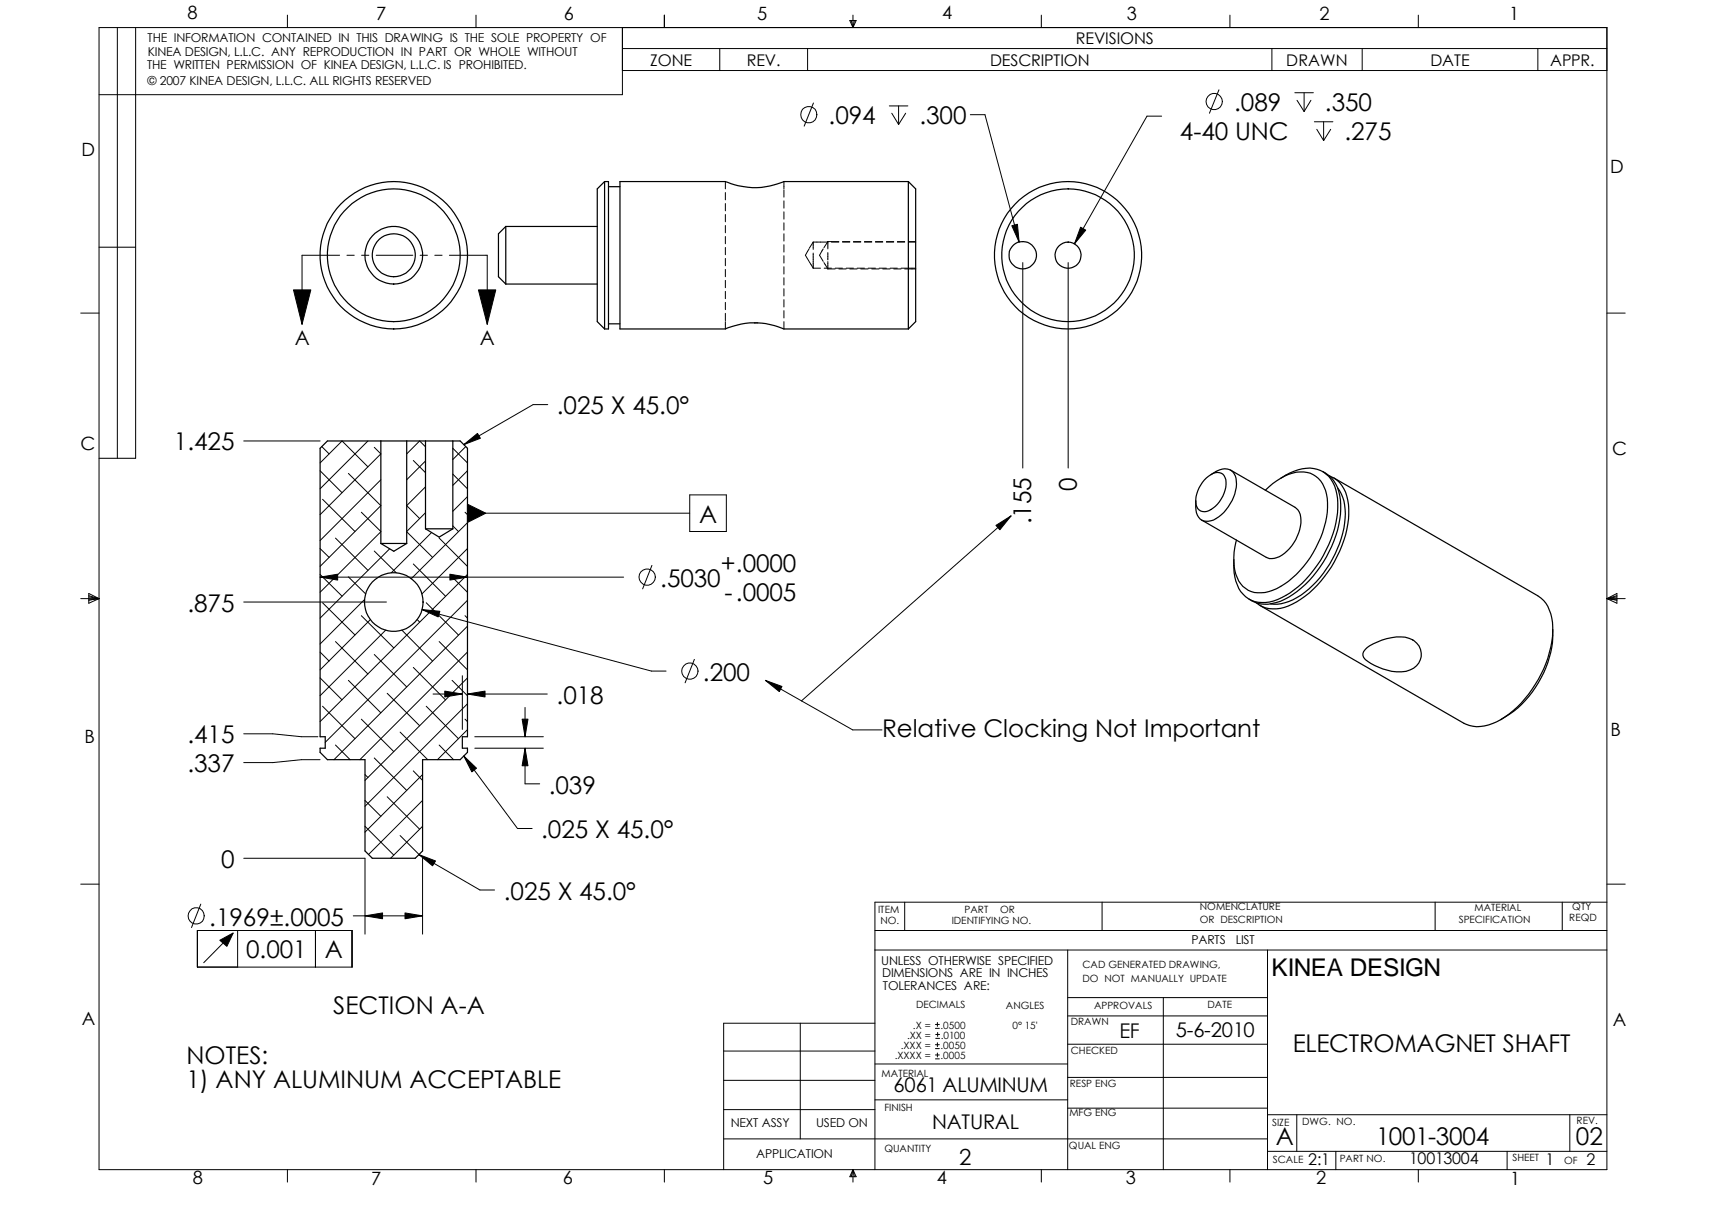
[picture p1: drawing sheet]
<svg xmlns="http://www.w3.org/2000/svg" width="297mm" height="210mm" viewBox="0 0 297 210" stroke-linecap="round" stroke-linejoin="round" font-family="sans-serif">
<g fill="none" stroke="#000" stroke-width=".17">
<path d="M17.2 4.8h261.6v198.1h-261.6zM20.4 4.8v74.7M23.5 4.8v74.7h-6.3M49.9 2.6v2.2M82.6 2.6v2.2M108 4.8v11.6h-90.8M108 12.2h170.8M108 8.4h170.8M115.3 2.6v2.2M124.9 8.4v3.8M140.1 8.4v3.8M141.1 17.9l-1.6 4"/>
<path d="M147.4 3.6h1.1l-.5 1.2zM147.7 3.6l.3 1.2M148 2.6v2.2M148.2 3.6l-.2 1.2M154.3 18.4h3.2M154.7 19.6l1.2 2M155.9 18.4v3.2M157.1 19.6l-1.2 2M168.4 19.9h2.5l5.9 22.1M180.7 2.6v2.2M211.5 15.6l-1.7 4M213.4 2.6v2.2"/>
<path d="M220.7 8.4v3.8M224.7 16.1h3.2M225 17.4l1.3 1.9M226.3 16.1v3.2M227.5 17.4l-1.2 1.9M236.3 8.4v3.8M246.1 2.6v2.2M266.8 8.4v3.8M125.9 31.5v1.3M125.9 33.4v1.3M125.9 35.3v1.3M125.9 37.2v1.3"/>
<path d="M125.9 39.1v1.3M136 31.5v1.3M136 32.9v1.3M136 34.8v1.3M136 36.7v1.3M136 38.7v1.2M175.6 39.2l.9-.3 .3 3.1zM187.5 39.4l.9 .5-2 2.4zM201.5 20.2h-2.5l-12.6 22.1M228 21.1h3.3M228.5 22.4l1.2 2M229.7 21.1v3.3"/>
<path d="M230.9 22.4l-1.2 2M14 54.3h3.2M17.2 42.9h6.3M50.9 50.3h3l-1.5 6zM58.9 44.3h-6.5v12M60.2 44.3h1.3M62.7 44.3h1.3M65.3 44.3h6.3M72.9 44.3h1.3M75.4 44.3h1.3M78 44.3h6.5v12M83 50.3h3l-1.5 6z"/>
<path d="M125.9 41v1.3M125.9 42.9v1.3M125.9 44.8v1.3M125.9 46.7v1.3M125.9 48.6v1.3M125.9 50.5v1.3M125.9 52.5v1.2M125.9 54.4v1.2M125.9 55.8v1.3M130.9 56h.6M136 40.6v1.2M136 42.5v1.2"/>
<path d="M136 44.4v1.2M136 46.3v1.2M136 48.2v1.2M136 50.1v1.3M136 52v1.3M136 53.9v1.3M136 55.8v1.3M140.4 43.2l-.7 1.1 .7 1M140.4 45.4l.7 1.1M141.1 42v1.3M141.1 43.9v1.3M141.1 45.3v1.2"/>
<path d="M141.1 42h2.5M141.1 46.5h1.3M141.1 42l-.7 1.1M142.8 43.2l-.6 1.1 .6 1M143 45.6l.6 1.1M143 46.5h1.3M143.6 41.9v1.3M143.6 43.8v1.3M143.6 45.4v1.3M143.6 41.9h1.9M143.6 46.7h1.3M143.6 41.9l-.6 1.1"/>
<path d="M144.3 42h1.2M144.9 46.5h1.3M145.5 46.7h1.3M146.2 41.9h1.2M146.2 42h1.2M146.8 46.5h1.3M147.4 46.7h1.3M148.1 41.9h1.2M148.1 42h1.2M148.7 46.5h1.3M149.3 46.7h1.3M150 41.9h1.3"/>
<path d="M150 42h1.3M150.6 46.5h1.3M151.3 46.7h1.2M151.9 41.9h1.3M151.9 42h1.3M152.5 46.5h1.3M153.2 46.7h1.2M153.8 41.9h1.3M153.8 42h1.3M154.4 46.5h1.3M155.1 46.7h1.2M155.7 41.9h1.3"/>
<path d="M155.7 42h1.3M156.3 46.5h2.6M157 46.7h1.9M157.6 41.9h1.3M157.6 42h1.3M177.5 45.6v35.6M185.3 45.6v35.6M278.8 54.3h3.2M42.3 76.5h13.2M55.8 77.5l1.3 1.2M63.8 76.5l-8.3 8.3M64.9 77.6l1.2 1.1-10.6 10.6"/>
<path d="M71.7 79.9l2.1 2.1M73.8 77.5l-1-1-2.2 2.2M73.8 80l-3.2 3.2M78.6 77.8l2.5 2.5M80.5 77.1l2.3-1.9 .6 .8zM80.8 77.5l-2.2 2.2M95 70.2h-2.5l-12 6.9M55.5 80.3l3.8-3.8 4.5 4.5M55.5 99.7l3.8 3.7M55.5 95.2l1.6 1.5M55.5 81.7l3.8 3.8M56 86.6l5.6 5.6"/>
<path d="M58.2 93.3l5.6 5.6M60.4 82.1l5.7 5.6-10.6 10.6M62.7 88.9l3.4 3.3M64.9 95.6l3.8 3.8M66.1 83.2l-10.6 10.6M66.1 92.2l-10.6 10.5M67.6 95.2l-12.1 12M70.6 92.2l4.5 4.5M71.7 97.8l5.6 5.6M73.8 84.5l-3.2 3.2 2.2 2.3M73.8 88.9l-3.2 3.3M74.9 92.4l-7 7"/>
<path d="M76.2 93.3l4.9 5M78.1 99.6l3 .5-3 .5zM78.6 91.2l.9 1M78.6 82.3l2.5 2.5M80.7 88.9l.4 .4M81.1 87.5l3.2 1.5-3.2 1.6zM81.1 81.7l-2.5 2.5M81.1 86.1l-2.5 2.6M81.1 90.7l-9.7 9.7M81.1 95.2l-7.9 7.8M81.1 99.7l-25.6 25.5M81.1 89h38.6"/>
<path d="M113.1 98.1l-1.6 4.1M119.7 85.9h6.3v6.3h-6.3zM172.8 91.1l2.6-1.6-1.9 2.4zM175.4 89.5l-36.3 32.1M14 103.8h3.2M15.4 103.5l1.8 .3M15.4 103.3l1.8 .5M15.4 103l1.8 .8-1.8 .8zM17.2 103.8l-1.8 .3M42.3 104.4h24.8M55.5 100.1l3.1-.5v1zM55.5 117.6l3.8 3.8"/>
<path d="M55.5 113.1l1.6 1.6M55.5 100.1h52.7M56 104.6l5.6 5.6M58.2 111.3l5.6 5.6M60.4 118l5.7 5.7M60.4 100.1l3.1 2.9M62.7 106.8l5.6 5.6M63.2 104l-7.7 7.7M64.3 107.5l-8.8 8.7M64.9 113.5l5.7 5.7M66.9 109.3l-11.4 11.4M69.7 109.3l5.4 5.4"/>
<path d="M71.7 115.8l5.6 5.6M72.4 107.5l.4 .4M73.2 105.7l3.1 .3-.3 1zM73.2 105.7l39.8 10.7h2.6M74 104.6l5.5 5.6M76.2 111.3l4.9 4.9M77.2 119.9l3 .5-3 .5zM78.4 118l2.7 2.7M78.4 100.1l2.7 2.6M80.2 117.2v9.3M80.7 106.8l.4 .4M81.1 104.1l-24.7 24.7"/>
<path d="M81.1 108.6l-23.1 23.2M81.1 113.1l-18.7 18.7M81.1 117.6l-17.8 17.8M120.5 114.4l-1.6 4M132.8 118l2.9 1.1-.5 .9zM132.8 118l15.2 8.6h5M278.8 103.8h3.2M278.8 103.8l1.7-.8v1.6zM278.8 103.8l1.7 .3M280.5 103.3l-1.7 .5M280.5 103.5l-1.7 .3M42.3 127.3h5l5 .5h2.9"/>
<path d="M55.5 131.8h-3.2l-5 .5h-5M56 122.5l5.6 5.6M58.2 129.2l2.5 2.6M62.7 124.8l5.6 5.6M63.3 138.9l2.8 2.7M63.3 134.4l.5 .5M64.9 131.5l5.7 5.6M67.2 138.2l5.6 5.6M67.2 120.3l5.6 5.6M69.4 127l4.8 4.8M71.7 133.7l1.6 1.7M73.3 134.4l-10 10"/>
<path d="M73.3 138.9l-9.4 9.4M74 122.5l5.5 5.6M75.1 120.4h5.1M76.2 129.2l2.5 2.6M80.5 131.1l2.2 2.2-.8 .6zM80.5 131.1l9.3 12.6h2.5M80.7 124.8l.4 .4M81.1 120.4l3.1-.5v1zM81.1 122.1l-17.8 17.8M81.1 126.6l-5.2 5.2M81.1 120.4h13.9M82.4 127.8h11.9"/>
<path d="M82.4 129.8h11.9M90.6 124.8h1l-.5 3zM91.1 129.8l.5 3h-1zM91.1 122.7v5.1M91.1 129.8v6.2h2.5M14 153.4h3.2M34.8 156.8l-1.6 4.1M42.3 148.9h21v13.2M61.3 158.9h12M63.3 158.9l3.1-.5v1zM63.3 143.3l5 5M69.4 144.9l3.3 3.4"/>
<path d="M70.3 158.4l3 .5-3 .5zM72.7 148.3l2.9 1.1-.5 .8zM72.7 148.3l10.6 6.1h2.5M73.3 143.3l-5.5 5.6M73.3 148.9v13.2M157 156.5v4.9M191.2 156.5v4.9M249 156.5v4.9M271.1 156.5v4.9M278.8 153.4h3.2M278.8 156.5h-127v46.4M34.2 161.4h26.9v6.4h-26.9z"/>
<path d="M38.1 163.1l2.4-1.3-1.1 2.4zM38.7 163.6l-3.4 3.4M41.2 161.4v6.4M54.7 161.4v6.4M138.8 177.5v20.1M151.8 161.4h127M151.8 177.5h-26.2v25.4M151.8 164.8h127M162.3 178.4h.7M162.3 177.7h.7M162.3 179.5h.7M162.6 177.4v.7"/>
<path d="M162.7 179.1v.7M185.2 173.1h34.7M185.2 176.2h34.7M185.2 164.8v38.1M201.8 173.1v29.8M219.9 164.8v38.1M125.6 192.5h26.2M125.6 187.4h26.2M125.6 182.3h26.2M125.6 197.6h94.3M151.8 184.6h33.4M151.8 190.8h33.4"/>
<path d="M162.3 183.7h.7M162.3 183h.7M162.3 181.9h.7M162.3 181.2h.7M162.3 180.1h.7M162.6 180.9v.7M162.6 182.7v.6M185.2 181.1h34.7M185.2 186.9h34.7M185.2 192.2h34.7M219.9 193.4h58.9M219.9 199.7h58.9"/>
<path d="M225 193.4v6.3M231.8 199.7v3.2M261.5 199.7v3.2M272.4 193.4v6.3M49.9 202.9v2.2M82.6 202.9v2.2M115.3 202.9v2.2M148 202.9v2.2M148 202.9l.2 1.2M148 202.9l-.3 1.2M148 202.9l.5 1.2h-1.1zM180.7 202.9v2.2"/>
<path d="M213.4 202.9v2.2M246.1 202.9v2.2"/>
<circle cx="140.3" cy="19.9" r="1.41"/>
<circle cx="210.7" cy="17.6" r="1.41"/>
<circle cx="112.3" cy="100.1" r="1.41"/>
<circle cx="119.7" cy="116.4" r="1.41"/>
<circle cx="34" cy="158.9" r="1.41"/>
</g>
<g fill="none" stroke="#000" stroke-width=".21">
<path d="M87.8 39.3h15.8M87.8 39.3l-1.3 1.3v7.4l1.3 1.3M87.8 39.3v10M104.9 31.5h.7v25.6h-.7M104.9 31.5l-1.3 1.3v23l1.3 1.3M104.9 31.5v25.6M105.6 32.4h2M157.6 31.5l1.3 1.3v23l-1.3 1.3M157.6 31.5h-21.6a12.6 12.6 0 0 1-10.1 0h-18.3v25.6h18.3M157.6 31.5v25.6M87.8 49.3h15.8M105.6 56.2h2"/>
<path d="M125.9 57a12.9 12.9 0 0 1 10.1 .1h21.6M55.5 77.8l1.3-1.3h23l1.3 1.3v50h-.9v2h.9v.7l-1.3 1.3h-6.5v15.8l-1.3 1.3h-7.4l-1.3-1.3v-15.8h-6.5l-1.3-1.3v-.7h.9v-2h-.9zM66.1 76.5v17.8M70.6 76.5v17.8M73.8 76.5v15.2M78.6 76.5v15.2M66.1 94.3l2.2 1.3 2.3-1.3M66.1 94.3h4.5M73.8 91.7l2.4 1.5 2.4-1.5M73.8 91.7h4.8M209 83.3a2.74 2.74 0 0 1 2.9-1.2 2.13 2.13 0 0 1 .8 2.4 5.5 5.5 0 0 1-3.4 4.2 1.61 1.61 0 0 1-1.8-2l.1-1 .4-1zM210.1 82.3l.9-.5a2.14 2.14 0 0 1 3.5 1.2 7.4 7.4 0 0 1-3.9 7.2 2.1 2.1 0 0 1-2.3-.1 2.1 2.1 0 0 1-.8-2.2v-1"/>
<path d="M213.5 81.5l11.2 6.5a2.98 2.98 0 0 1 .9 3.3 7.3 7.3 0 0 1-4.1 5.4 2.28 2.28 0 0 1-1.8 0l-11.2-6.5M219.5 85a9.1 9.1 0 0 1 6.7-3.1 4.4 4.4 0 0 1 4 3.9 15 15 0 0 1-2.4 10.1 14.8 14.8 0 0 1-7.6 6.7 4.3 4.3 0 0 1-5.8-3 11.1 11.1 0 0 1 .1-5.9M222.2 83a7.9 7.9 0 0 1 6.3-1.6 5.4 5.4 0 0 1 3.6 5 18.8 18.8 0 0 1-4.8 13.3 12.6 12.6 0 0 1-7.7 4.8 4.8 4.8 0 0 1-5.2-3.7l-.3-1.5v-2.2M229.5 81.8a5.7 5.7 0 0 1 3.1 4.9 18.8 18.8 0 0 1-4.8 13.3 14.4 14.4 0 0 1-6.4 4.5 5.1 5.1 0 0 1-4.7-.6M230.7 82.5a5.5 5.5 0 0 1 3.3 5 18.8 18.8 0 0 1-4.8 13.3 13.9 13.9 0 0 1-7 4.7 4.7 4.7 0 0 1-4.2-.9M231.4 82.9l35.4 20.4a6 6 0 0 1 2.6 5.5 19.6 19.6 0 0 1-9.7 16.4 6.3 6.3 0 0 1-5.7 .3l-35.4-20.5M232.1 84.6a8.6 8.6 0 0 1 1.1 7.1 19 19 0 0 1-8.2 12l-1.4 .7a6.2 6.2 0 0 1-3.1 .4M236.9 112.7a9.6 9.6 0 0 1 6.9-2.2 2.98 2.98 0 0 1 2.8 2.9 2.98 2.98 0 0 1-2.6 3.1 9.1 9.1 0 0 1-7.4-2.5 1.07 1.07 0 0 1 .3-1.3zM269.4 109.2a17.8 17.8 0 0 1-9 15.6"/>
<circle cx="68.3" cy="44.3" r="5"/>
<circle cx="68.3" cy="44.3" r="3.7"/>
<circle cx="68.3" cy="44.3" r="12.8"/>
<circle cx="68.3" cy="44.3" r="11.5"/>
<circle cx="177.4" cy="44.3" r="2.38"/>
<circle cx="185.3" cy="44.3" r="12.8"/>
<circle cx="185.3" cy="44.3" r="2.28"/>
<circle cx="185.3" cy="44.3" r="11.5"/>
<circle cx="68.3" cy="104.5" r="5.1"/>
</g>
<g fill="#000">
<path d="M50.9 50.3h3l-1.5 6zM83 50.3h3l-1.5 6zM175.6 39.2l.9-.3 .3 3.1zM187.5 39.4l.9 .5-2 2.4zM80.5 77.1l2.3-1.9 .6 .8zM81.1 87.5l3.2 1.5-3.2 1.6zM172.8 91.1l2.6-1.6-1.9 2.4zM55.5 100.1l3.1-.5v1zM73.2 105.7l3.1 .3-.3 1zM78.1 99.6l3 .5-3 .5zM132.8 118l2.9 1.1-.5 .9zM77.2 119.9l3 .5-3 .5z"/>
<path d="M80.5 131.1l2.2 2.2-.8 .6zM81.1 120.4l3.1-.5v1zM91.1 129.8l.5 3h-1zM90.6 124.8h1l-.5 3zM63.3 158.9l3.1-.5v1zM72.7 148.3l2.9 1.1-.5 .8zM70.3 158.4l3 .5-3 .5zM38.1 163.1l2.4-1.3-1.1 2.4z"/>
</g>
<g font-size="4.2">
<text x="143.8" y="21.5">.094</text>
<text x="159.5" y="21.5">.300</text>
<text x="214.1" y="19.3">.089</text>
<text x="229.9" y="19.3">.350</text>
<text x="204.7" y="24.3">4-40 UNC</text>
<text x="233.3" y="24.3">.275</text>
<text x="96.6" y="71.8">.025 X 45.0°</text>
<text x="30.2" y="78.1">1.425</text>
<text x="186.8" y="85.1" transform="rotate(-90 186.8 85.1)">0</text>
<text x="121.3" y="90.7">A</text>
<text x="178.9" y="91" transform="rotate(-90 178.9 91)">.155</text>
<text x="114.6" y="101.8">.5030</text>
<text x="125.1" y="99.3">+.0000</text>
<text x="32.5" y="106.1">.875</text>
<text x="125.7" y="104.3">-.0005</text>
<text x="122" y="118.1">.200</text>
<text x="96.6" y="122">.018</text>
<text x="32.5" y="128.9">.415</text>
<text x="153" y="127.9">Relative Clocking Not Important</text>
<text x="32.5" y="133.9">.337</text>
<text x="95.2" y="137.7">.039</text>
<text x="93.9" y="145.4">.025 X 45.0°</text>
<text x="38.4" y="150.5">0</text>
<text x="36.3" y="160.6">.1969±.0005</text>
<text x="87.4" y="156">.025 X 45.0°</text>
<text x="42.7" y="166.2">0.001</text>
<text x="56.3" y="166.2">A</text>
<text x="220.6" y="169.3">KINEA DESIGN</text>
<text x="57.8" y="175.9">SECTION A-A</text>
<text x="32.3" y="184.5">NOTES:</text>
<text x="224.3" y="182.5">ELECTROMAGNET SHAFT</text>
<text x="32.3" y="188.8">1) ANY ALUMINUM ACCEPTABLE</text>
<text x="221.4" y="198.7">A</text>
<text x="238.8" y="198.6">1001-3004</text>
<text x="273.4" y="198.7">02</text>
</g>
<text font-size="3.9" x="166.4" y="202.1">2</text>
<g font-size="3.5">
<text x="51.2" y="59.9">A</text>
<text x="83.3" y="59.9">A</text>
<text x="204" y="179.8">5-6-2010</text>
<text x="194.2" y="180.1">EF</text>
<text x="155" y="189.5">6061 ALUMINUM</text>
<text x="161.7" y="195.8">NATURAL</text>
</g>
<g font-size="3.2">
<text x="32.5" y="3.3">8</text>
<text x="65.3" y="3.4">7</text>
<text x="97.8" y="3.4">6</text>
<text x="131.4" y="3.4">5</text>
<text x="163.4" y="3.3">4</text>
<text x="195.5" y="3.4">3</text>
<text x="228.9" y="3.6">2</text>
<text x="261.8" y="3.6">1</text>
<text x="14.1" y="27.1">D</text>
<text x="279.4" y="29.9">D</text>
<text x="14" y="78">C</text>
<text x="279.7" y="78.9">C</text>
<text x="14.6" y="128.9">B</text>
<text x="279.4" y="127.7">B</text>
<text x="14.2" y="177.8">A</text>
<text x="279.8" y="178">A</text>
<text x="33.5" y="205.4">8</text>
<text x="64.4" y="205.5">7</text>
<text x="97.7" y="205.4">6</text>
<text x="132.4" y="205.4">5</text>
<text x="162.6" y="205.4">4</text>
<text x="195.4" y="205.3">3</text>
<text x="228.4" y="205.4">2</text>
<text x="262" y="205.5">1</text>
</g>
<g font-size="2.8">
<text x="112.8" y="11.4">ZONE</text>
<text x="129.6" y="11.4">REV.</text>
<text x="171.8" y="11.4">DESCRIPTION</text>
<text x="186.7" y="7.7">REVISIONS</text>
<text x="223.2" y="11.4">DRAWN</text>
<text x="248.2" y="11.4">DATE</text>
<text x="268.9" y="11.4">APPR.</text>
<text x="227" y="202.1">2:1</text>
<text x="244.5" y="201.9">10013004</text>
<text x="268.2" y="202.1">1</text>
<text x="275.2" y="202.1">2</text>
</g>
<g font-size="2.1">
<text x="25.5" y="11.9">THE WRITTEN PERMISSION OF KINEA DESIGN, L.L.C. IS PROHIBITED.</text>
<text x="25.6" y="7.2">THE INFORMATION CONTAINED IN THIS DRAWING IS THE SOLE PROPERTY OF</text>
<text x="25.7" y="9.7">KINEA DESIGN, L.L.C. ANY REPRODUCTION IN PART OR WHOLE WITHOUT</text>
<text x="25.6" y="14.8">© 2007 KINEA DESIGN, L.L.C. ALL RIGHTS RESERVED</text>
<text x="152.9" y="167.3">UNLESS OTHERWISE SPECIFIED</text>
<text x="206.7" y="163.8">PARTS</text>
<text x="214.4" y="163.8">LIST</text>
<text x="153.1" y="169.5">DIMENSIONS ARE IN INCHES</text>
<text x="153.2" y="171.7">TOLERANCES ARE:</text>
<text x="126.8" y="195.5">NEXT ASSY</text>
<text x="141.6" y="195.5">USED ON</text>
<text x="131.2" y="200.8">APPLICATION</text>
</g>
<g font-size="1.7">
<text x="152.4" y="158.4">ITEM</text>
<text x="152.8" y="160.4">NO.</text>
<text x="165.1" y="160.3">IDENTIFYING NO.</text>
<text x="167.3" y="158.3">PART</text>
<text x="173.5" y="158.3">OR</text>
<text x="208.1" y="160.1">OR DESCRIPTION</text>
<text x="208.2" y="157.9">NOMENCLATURE</text>
<text x="253.1" y="160.1">SPECIFICATION</text>
<text x="255.8" y="158">MATERIAL</text>
<text x="272.3" y="159.9">REQD</text>
<text x="272.8" y="157.9">QTY</text>
<text x="187.8" y="167.9">CAD GENERATED DRAWING,</text>
<text x="187.8" y="170.4">DO NOT MANUALLY UPDATE</text>
<text x="158.4" y="178.4">.X =</text>
<text x="159" y="174.9">DECIMALS</text>
<text x="163.2" y="178.4">.0500</text>
<text x="174.5" y="175">ANGLES</text>
<text x="175.7" y="178.5">0° 15'</text>
<text x="185.8" y="177.8">DRAWN</text>
<text x="189.8" y="175.1">APPROVALS</text>
<text x="209.5" y="174.9">DATE</text>
<text x="155.2" y="183.7">.XXXX =</text>
<text x="156.3" y="181.9">.XXX =</text>
<text x="157.4" y="180.2">.XX =</text>
<text x="163.2" y="183.7">.0005</text>
<text x="163.2" y="181.9">.0050</text>
<text x="163.2" y="180.2">.0100</text>
<text x="185.8" y="182.9">CHECKED</text>
<text x="152.9" y="186.8">MATERIAL</text>
<text x="185.6" y="188.6">RESP ENG</text>
<text x="153.5" y="192.7">FINISH</text>
<text x="185.5" y="193.7">MFG ENG</text>
<text x="220.7" y="195.3">SIZE</text>
<text x="225.9" y="195.1">DWG. NO.</text>
<text x="273.6" y="194.9">REV.</text>
<text x="153.5" y="199.8">QUANTITY</text>
<text x="185.5" y="199.3">QUAL ENG</text>
<text x="220.8" y="201.7">SCALE</text>
<text x="232.4" y="201.5">PART NO.</text>
<text x="262.4" y="201.5">SHEET</text>
<text x="271.4" y="201.9">OF</text>
</g>
</svg>
